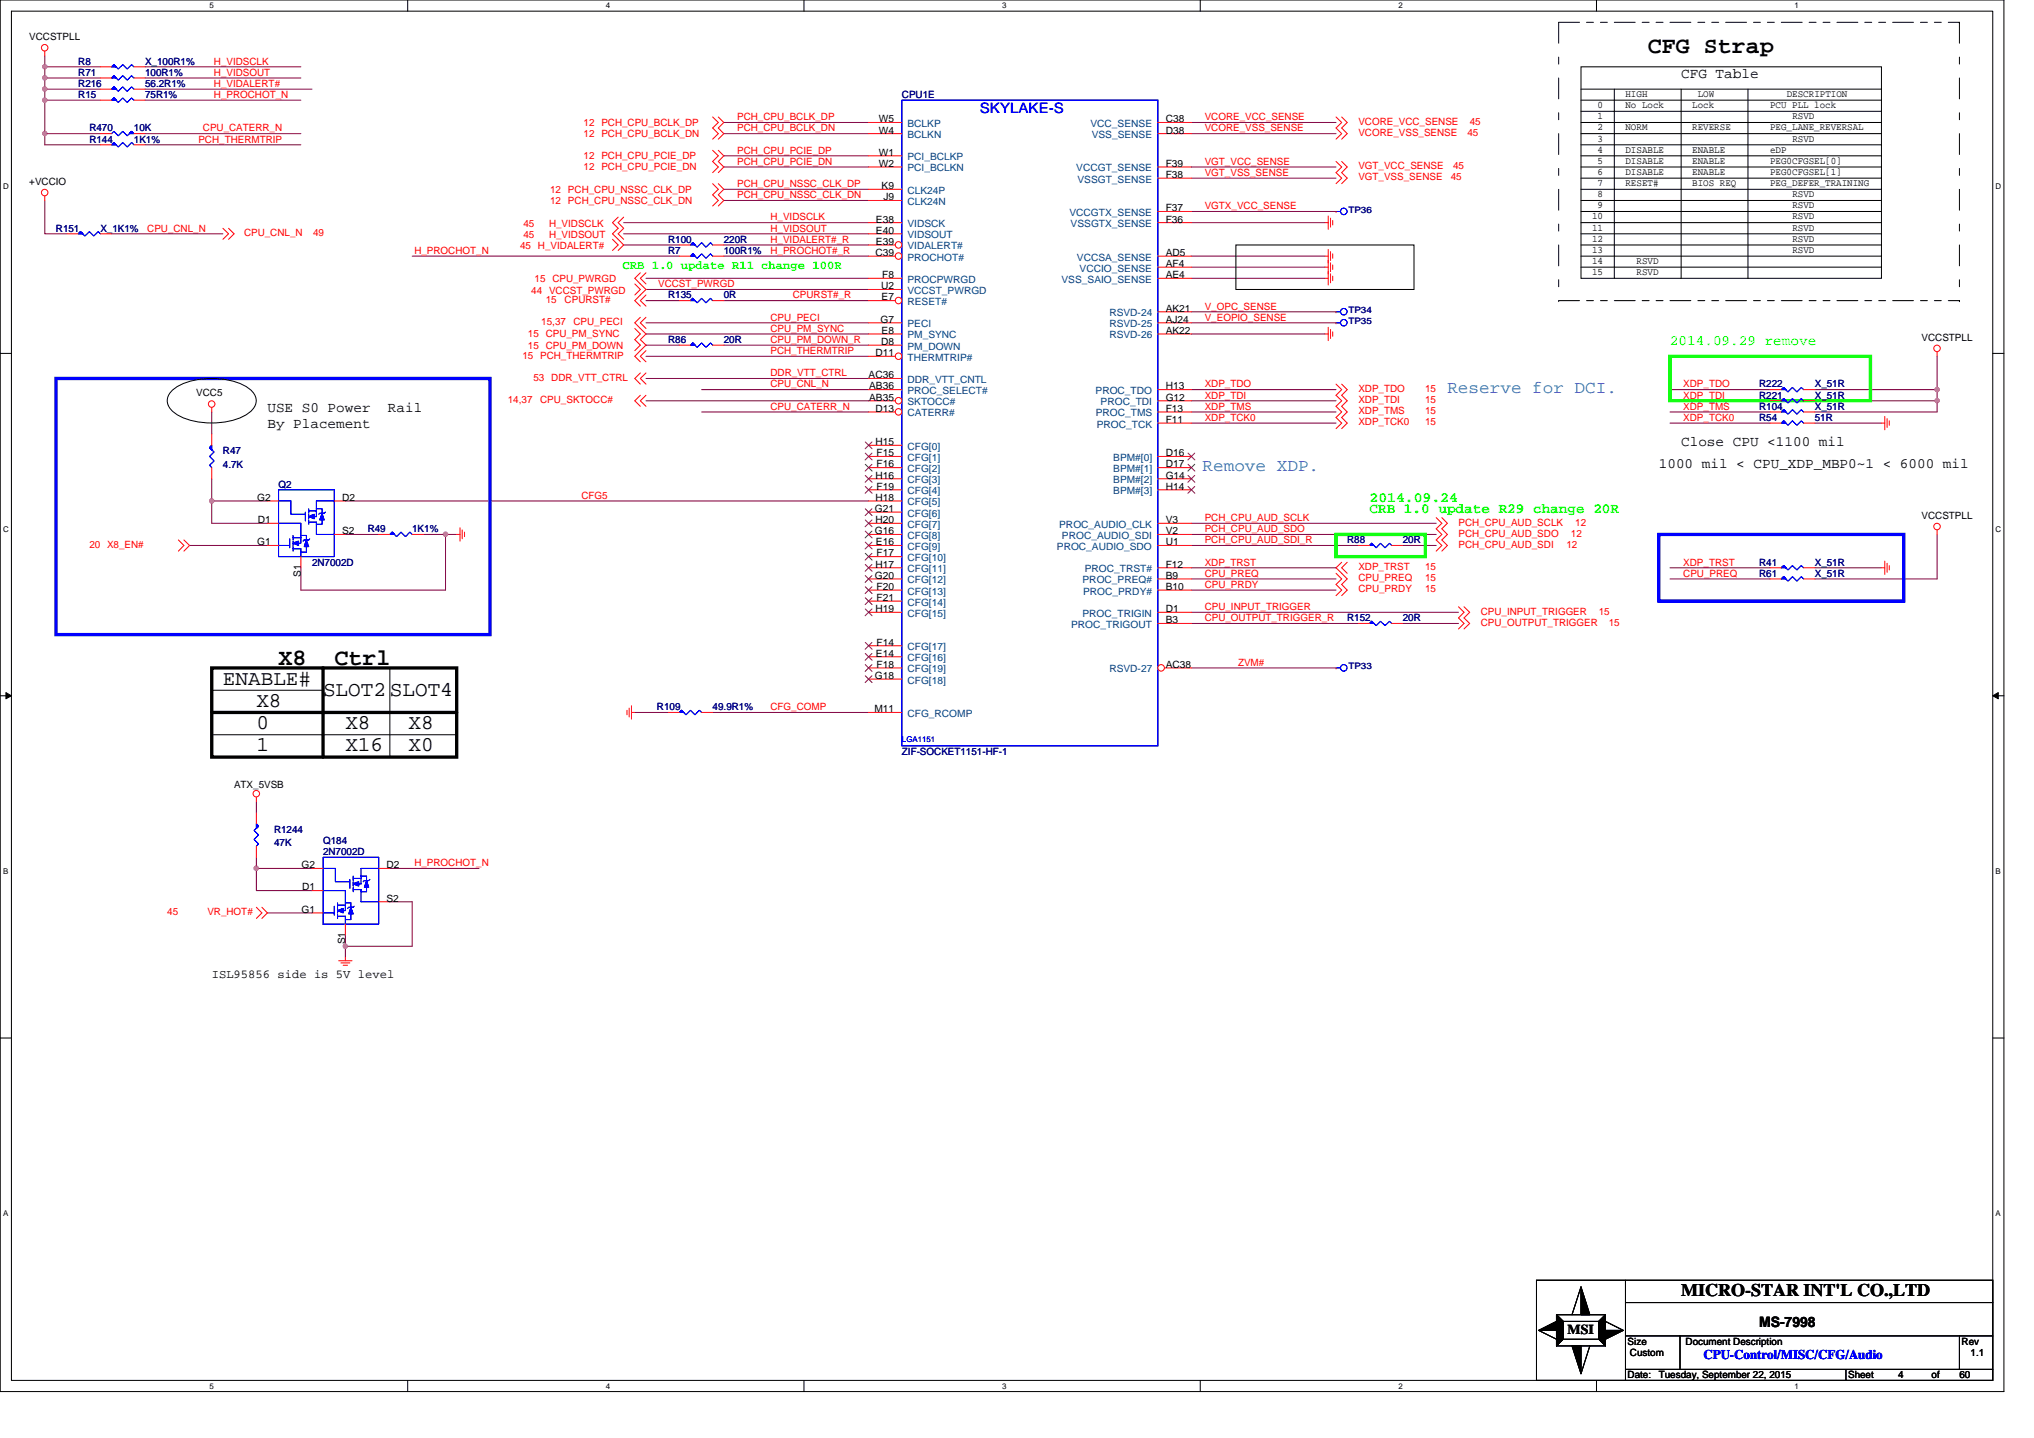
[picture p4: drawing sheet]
<svg xmlns="http://www.w3.org/2000/svg" width="297mm" height="210mm" viewBox="0 0 297 210" stroke-linecap="round" stroke-linejoin="round" font-family="sans-serif">
<path d="M0 0h292.6v203.2h-292.6zM1.7 1.6h289.3v200h-289.3z" fill="none" stroke="#000" stroke-width=".15"/>
<g fill="#fff">
<path d="M30.6 .2h.6v1.3h-.6z"/>
<path d="M30.6 201.8h.6v1.3h-.6z"/>
</g>
<path d="M59.5 0v1.6M59.5 201.6v1.6" fill="none" stroke="#000" stroke-width=".15"/>
<g fill="#fff">
<path d="M88.5 .2h.6v1.3h-.6z"/>
<path d="M88.5 201.8h.6v1.3h-.6z"/>
</g>
<path d="M117.4 0v1.6M117.4 201.6v1.6" fill="none" stroke="#000" stroke-width=".15"/>
<g fill="#fff">
<path d="M146.3 .2h.7v1.3h-.7z"/>
<path d="M146.3 201.8h.7v1.3h-.7z"/>
</g>
<path d="M175.3 0v1.6M175.3 201.6v1.6" fill="none" stroke="#000" stroke-width=".15"/>
<g fill="#fff">
<path d="M204.2 .2h.6v1.3h-.6z"/>
<path d="M204.2 201.8h.6v1.3h-.6z"/>
</g>
<path d="M233.1 0v1.6M233.1 201.6v1.6" fill="none" stroke="#000" stroke-width=".15"/>
<g fill="#fff">
<path d="M262.1 .2h.6v1.3h-.6z"/>
<path d="M262.1 201.8h.6v1.3h-.6z"/>
<path d="M.5 26.6h.8v1.3h-.8z"/>
<path d="M291.4 26.6h.9v1.3h-.9z"/>
<path d="M.5 76.6h.8v1.3h-.8z"/>
<path d="M291.4 76.6h.9v1.3h-.9z"/>
</g>
<path d="M0 51.6h1.7M291 51.6h1.6" fill="none" stroke="#000" stroke-width=".15"/>
<g fill="#fff">
<path d="M.5 126.6h.7v1.3h-.7z"/>
<path d="M291.4 126.6h.8v1.3h-.8z"/>
</g>
<path d="M0 101.6h1.7M291 101.6h1.6" fill="none" stroke="#000" stroke-width=".15"/>
<path d="M.9 101.1l.8 .5-.8 .4zM291 101.6l.8-.5v.9z" fill="#000" stroke="#000" stroke-width=".15"/>
<g fill="#fff">
<path d="M.5 176.6h.7v1.2h-.7z"/>
<path d="M291.4 176.6h.8v1.2h-.8z"/>
</g>
<g fill="none" stroke="#000" stroke-width=".15">
<path d="M230.9 9.8h43.9v30.8h-43.9zM230.9 13h43.9M230.9 14.6h43.9M230.9 16.3h43.9M230.9 17.9h43.9M230.9 19.5h43.9M235.8 13v27.6M245.5 13v27.6M255.3 13v27.6M180.5 35.8h26v6.5h-26zM230.9 27.6h43.9M230.9 21.1h43.9"/>
<path d="M230.9 22.8h43.9M230.9 24.4h43.9M230.9 26h43.9M230.9 29.3h43.9M230.9 30.9h43.9M230.9 32.5h43.9M230.9 34.1h43.9M230.9 35.8h43.9M230.9 37.4h43.9M230.9 39h43.9M25.3 56.9a10.5 10.5 0 0 1 8.9-1.2 4.7 4.7 0 0 1 3.1 2.2 1.99 1.99 0 0 1-.8 2.2 10.5 10.5 0 0 1-8.9 1.2 4.7 4.7 0 0 1-3.1-2.2 1.98 1.98 0 0 1 .8-2.2zM56.9 97.5v13.1"/>
<path d="M30.9 107.3h35.8M30.9 100.8h16.3M0 151.6h1.7M291 151.6h1.6M224.4 186.9h66.6v14.7h-66.6zM224.7 194.3l2.6 1.3M227.3 192h7.2v4.5h-7.2zM227.3 192l1 1M228.3 193h5.2v2.6h-5.2zM228.3 195.6l-1 .9M230.9 187.9l-1.3 4.1M232.2 196.5l-1.3 4.1"/>
<path d="M233.5 195.6l1 .9M234.5 193l2.6 1.3M234.5 192l-1 1M237.4 190.2h53.6M237.4 186.9v14.7M237.4 200h53.6M237.4 195.1h53.6M245.3 195.1v4.9M269.6 200v1.6M286.1 195.1v4.9"/>
</g>
<g fill="none" stroke="#800040" stroke-width=".15">
<path d="M6.5 13v1.6h8.2M6.5 13h8.2M6.5 9.8h8.2M6.5 9.8v1.6h8.2M6.5 19.5h8.2M6.5 8.1v1.7M6.5 19.5v1.6h8.2M6.5 11.4v1.6M6.5 14.6v4.9M21.2 14.6h22.7M21.2 9.8h22.7M21.2 11.4h22.7"/>
<path d="M21.2 19.5h22.7M21.2 13h24.4M105.7 17.9h21.1M105.7 19.5h21.1M174 17.9h21.1M174 19.5h21.1M6.5 29.3v4.8h3.3M16.3 34.1h16.3M21.2 21.1h22.7M60.2 37.4h39M91.1 34.1h35.7M91.1 32.5h35.7"/>
<path d="M91.1 35.8h8.1M105.7 37.4h21.1M105.7 35.8h21.1M105.7 22.8h21.1M105.7 24.4h21.1M105.7 27.6h21.1M105.7 29.3h21.1M174 24.4h21.1M174 26h21.1M174 30.9h21.1M174 32.5h19.5M174 37.4h19.5"/>
<path d="M174 39h19.5M94.3 48.8h32.5M94.3 42.3h32.5M94.3 40.6h32.5M94.3 47.1h32.5M94.3 52h32.5M94.3 58.5h32.5M94.3 55.3h32.5M94.3 50.4h4.9M94.3 43.9h4.9M102.5 56.9h24.3M105.7 43.9h21.1"/>
<path d="M105.7 50.4h21.1M174 56.9h21.1M174 45.5h21.1M174 58.5h21.1M174 47.1h21.1M174 48.8h19.5M174 40.6h19.5M243.9 58.5h14.6M243.9 56.9h14.6M265 58.5h17.9M265 56.9h17.9M282.9 56.9v1.6"/>
<path d="M282.9 58.5v1.7h-17.9M282.9 52v4.9M27.7 79.7h11.3M30.9 73.2h8.1M30.9 73.2v3.2h8.1M30.9 60.2v3.2M30.9 69.9v3.3M50.4 73.2h76.4M50.4 78h4.9M61.8 78h3.3M65.1 78h1.6M65.1 78v8.2h-21.2v-3.3"/>
<path d="M102.5 60.2h24.3M174 79.7h24.4M174 61.8h21.1M174 60.2h21.1M174 76.4h35.7M174 78h35.7M204.9 79.7h4.8M243.9 61.8h14.6M243.9 60.2h14.6M265 61.8h9.8M282.9 78v6.5h-17.9M174 91h24.4"/>
<path d="M174 84.5h21.1M174 86.2h21.1M174 97.5h21.1M174 82.9h21.1M174 89.4h39M204.9 91h8.1M243.9 82.9h14.6M243.9 84.5h14.6M265 82.9h9.8M37.4 117.1v1.6M92.7 104h4.9M104.1 104h22.7"/>
<path d="M37.4 126.8v3.2h8.2M37.4 125.2v1.6M37.4 126.8h8.2M39 133.3h6.6M50.4 136.5v1.7M50.4 138.2v1.6M56.9 131.7h3.3v6.5h-9.8M56.9 126.8h13.1"/>
</g>
<g fill="#f0f" stroke="#f0f" stroke-width=".15">
<circle cx="6.5" cy="13" r=".32"/>
<circle cx="6.5" cy="9.7" r=".31"/>
<circle cx="6.5" cy="19.5" r=".32"/>
<circle cx="6.5" cy="11.4" r=".32"/>
<circle cx="282.9" cy="58.5" r=".31"/>
<circle cx="282.9" cy="56.9" r=".32"/>
<circle cx="6.5" cy="14.6" r=".32"/>
<circle cx="30.9" cy="73.1" r=".32"/>
<circle cx="65.1" cy="78" r=".32"/>
<circle cx="37.4" cy="126.8" r=".32"/>
<circle cx="50.4" cy="138.2" r=".32"/>
</g>
<g fill="none" stroke="#f00" stroke-width=".15">
<path d="M6.5 7.5v.6M14.7 11.4h1.6M14.7 19.5h1.6M14.7 14.6h1.6M19.6 11.4h1.6M19.6 19.5h1.6M19.6 14.6h1.6M104.1 17.1l.8 .8-.8 .8 .8 .8-.8 .8M104.9 17.1l.8 .8-.8 .8 .8 .8-.8 .8M195.1 17.1l.8 .8-.8 .8 .8 .8-.8 .8M195.9 17.1l.8 .8-.8 .8 .8 .8-.8 .8M6.5 28.6v.7"/>
<path d="M9.8 34.1h1.6M14.7 34.1h1.6M32.6 33.3l.8 .8-.8 .8M33.4 33.3l.8 .8-.8 .8M89.4 34.9l.9 .9-.9 .8M90.3 31.7l-.9 .8 .9 .8-.9 .8 1.7 1.7-.8 .8M91.1 31.7l-.8 .8 .8 .8-.8 .8 .8 .8M93.5 39.8l-.8 .8 1.6 1.7-1.6 1.6 .8 .8M94.3 39.8l-.8 .8 .8 .9M104.1 21.9l.8 .9-.8 .8 .8 .8-.8 .8M104.1 26.8l.8 .8-.8 .8 .8 .9-.8 .8M104.9 21.9l.8 .9-.8 .8 .8 .8-.8 .8"/>
<path d="M104.9 26.8l.8 .8-.8 .8 .8 .9-.8 .8M193.5 32.5h.5M193.5 37.4h.5M193.5 39h.5M194 31.5v2M194 36.4v2M194 38v2M194 39.7v1.9M194.3 31.9v1.3M194.3 36.7v1.3M194.3 38.4v1.3M194.3 40v1.3"/>
<path d="M194.6 32.2v.7M194.6 37.1v.6M194.6 38.7v.6M195.1 30.9h.1M195.1 23.6l.8 .8-.8 .8 .8 .8-.8 .8M195.9 23.6l.8 .8-.8 .8 .8 .8-.8 .8M30.9 59.5v.7M92.7 48l.8 .8-.8 .8 .8 .8-.8 .8M92.7 41.5l.8 .8-.8 .8M93.5 46.3l-.8 .8 1.6 1.7-.8 .8 .8 .8-1.6 1.6 .8 .8M93.5 57.7l-.8 .8 .8 .8M93.5 54.5l-.8 .8 .8 .8"/>
<path d="M94.3 46.3l-.8 .8 .8 .9M94.3 51.2l-.8 .8 .8 .8M94.3 57.7l-.8 .8 .8 .8M94.3 43.1l-.8 .8 .8 .8M94.3 54.5l-.8 .8 .8 .8M126.8 42.3h4.9M193.5 48.8h.5M193.5 40.6h.5M194 47.8v1.9M194.3 48.1v1.3M194.6 48.5v.6M194.6 40.3v.7"/>
<path d="M195.1 45.5h.1M195.1 56.1l.8 .8-.8 .8 .8 .8-.8 .8 .8 .9-.8 .8 .8 .8-.8 .8M195.9 56.1l.8 .8-.8 .8 .8 .8-.8 .8 .8 .9-.8 .8 .8 .8-.8 .8M258.5 58.5h1.6M263.4 58.5h1.6M282.9 51.4v.6M26.1 78.8l.8 .9-.8 .8M26.9 78.8l.8 .9-.8 .8M30.9 63.4v1.6M30.9 68.3v1.6M39 73.2h1.7M39 76.4h1.7"/>
<path d="M39 79.7h1.7M48.8 73.2h1.6M48.8 78h1.6M55.3 78h1.6M60.2 78h1.6M66.7 78h.5M67.2 77.1v1.9M67.5 77.4v1.3M67.8 77.7v.7M198.4 79.7h1.6M203.2 79.7h1.7M209.7 75.6l.9 .8-.9 .8 .9 .8-.9 .8 .9 .9-.9 .8"/>
<path d="M210.6 75.6l.8 .8-.8 .8 .8 .8-.8 .8 .8 .9-.8 .8M258.5 60.2h1.6M258.5 61.8h1.6M263.4 60.2h1.6M263.4 61.8h1.6M274.8 61.8h.4M275.2 60.8v2M275.6 61.1v1.3M275.9 61.4v.7M282.9 77.4v.6M43.9 81.3v1.6M195.1 97.5h.1"/>
<path d="M195.1 83.7l.8 .8-.8 .8 .8 .9-.8 .8M195.9 82.1l-.8 .8 1.6 1.6-.8 .8 .8 .9-.8 .8M196.7 82.1l-.8 .8 .8 .8M198.4 91h1.6M203.2 91h1.7M213 88.6l.8 .8-.8 .8 .8 .8-.8 .8M213.8 88.6l.8 .8-.8 .8 .8 .8-.8 .8M258.5 84.5h1.6M263.4 84.5h1.6M274.8 82.9h.4M275.2 81.9v2M275.6 82.3v1.3"/>
<path d="M275.9 82.6v.6M37.4 116.4v.7M37.4 118.7v1.6M91.6 103.7v.7M91.9 103.4v1.3M92.2 103.1v1.9M92.2 104h.5M37.4 132.5l.8 .8-.8 .8M37.4 123.5v1.7M38.2 132.5l.8 .8-.8 .8M45.6 126.8h1.6M45.6 130h1.6"/>
<path d="M45.6 133.3h1.6M50.4 139.8v.5M50.4 134.9v1.6M55.3 126.8h1.6M55.3 131.7h1.6M49.5 140.3h1.9M49.8 140.6h1.3M50.1 140.9h.7"/>
<circle cx="6.5" cy="7" r=".48"/>
<circle cx="6.5" cy="28.1" r=".48"/>
<circle cx="30.9" cy="59" r=".48"/>
<circle cx="282.9" cy="50.9" r=".48"/>
<circle cx="282.9" cy="76.9" r=".48"/>
<circle cx="37.4" cy="115.9" r=".48"/>
</g>
<g fill="#000" stroke="#000" stroke-width=".15">
<path d="M224.7 194.3l2.6-1.3v1.3zM230.9 187.9l1.3 4.1h-1.3zM234.5 194.3h2.6l-2.6 1.3zM229.6 196.5h1.3v4.1z"/>
<path d="M227.3 192l1 1v2.6l-1 .9z" fill-rule="evenodd"/>
<path d="M227.3 192l1 1v2.6l-1 .9z" fill-rule="evenodd"/>
<path d="M227.3 192l1 1v2.6l-1 .9z" fill-rule="evenodd"/>
<path d="M234.5 192v4.5l-1-.9v-2.6z" fill-rule="evenodd"/>
<path d="M234.5 192v4.5l-1-.9v-2.6z" fill-rule="evenodd"/>
<path d="M234.5 192v4.5l-1-.9v-2.6z" fill-rule="evenodd"/>
</g>
<path d="M243.9 52h29.3v6.5h-29.3zM195.1 78h13v3.3h-13z" fill="none" stroke="#0f0" stroke-width=".49"/>
<path d="M227.6 3.3v40.6M286.1 3.3v40.6M227.6 43.9h.1M286.1 43.9h.1" fill="none" stroke="#000" stroke-width=".15" stroke-dasharray="3 2 1 2"/>
<path d="M227.6 3.3h58.5M286.1 3.3h.1M227.6 43.9h58.5M286.1 43.9h.1" fill="none" stroke="#000" stroke-width=".15" stroke-dasharray="3 1 1 1 1 1"/>
<path d="M8.2 55.3h63.4v37.4h-63.4zM242.2 78h35.8v9.8h-35.8z" fill="none" stroke="#00f" stroke-width=".49"/>
<path d="M30.9 97.5h35.8v13.1h-35.8zM47.2 97.5v13.1M30.9 104h35.8" fill="none" stroke="#000" stroke-width=".49"/>
<g fill="none" stroke="#00f" stroke-width=".15">
<path d="M16.3 11.4l.3-.4 .7 .7 .6-.7 .7 .7 .6-.7 .4 .4M16.3 14.6l.3-.3 .7 .7 .6-.7 .7 .7 .6-.7 .4 .3M16.3 19.5l.3-.3 .7 .6 .6-.6 .7 .6 .6-.6 .4 .3M131.7 14.6h37.4v94.3h-37.4zM11.4 34.1l.3-.3 .7 .7 .7-.7 .6 .7 .6-.7 .4 .3M195.1 30.9h.7M195.1 45.5h.7M260.1 58.5l.4-.3 .6 .6 .7-.6 .6 .6 .7-.6 .3 .3M30.9 65l-.3 .4 .7 .6-.7 .7 .7 .6-.7 .6 .3 .4M40.7 71.5h8.1v9.8h-8.1zM40.7 73.2h1.8v1.9h2.1M40.7 79.7h1.6"/>
<path d="M40.7 76.4h3.2v2.1M42.3 78.7v1.3M42.8 78.5h1.1M42.8 79v.7M42.8 79.8v.7M42.8 78.2v.6M43.9 78.2h.8v2.4h-.8M43.9 78.5v.8h-.3M44.6 74.8v1.3M45.1 76.2h1.1v1.8h2.6M45.1 75.1v.7M45.1 74.3v.7"/>
<path d="M45.1 75.9v.7M45.1 74.6h1.1M45.2 78.7l-.1 .1h-.7l-.1 .2M46.2 74.3h.8v2.3h-.8M46.2 74.6v.8h-.3M47.5 74.8l-.2 .2h-.6l-.2 .1M48.8 73.2h-2.6v1.4M56.9 78l.4-.3 .6 .7 .7-.7 .6 .7 .7-.7 .3 .3M200 79.7l.3-.4 .7 .7 .6-.7 .7 .7 .6-.7 .3 .4M260.1 60.2l.4-.4 .6 .7 .7-.7 .6 .7 .7-.7 .3 .4M260.1 61.8l.4-.4 .6 .7 .7-.7 .6 .7 .7-.7 .3 .4M42.8 80.1h1.1v.5"/>
<path d="M43.9 80.6v.7M195.1 97.5h.7M200 91l.3-.3 .7 .7 .6-.7 .7 .7 .6-.7 .3 .3M260.1 84.5l.4-.3 .6 .7 .7-.7 .6 .7 .7-.7 .3 .3M37.4 120.3l.4 .3-.7 .7 .7 .6-.7 .7 .7 .6-.4 .3M47.2 125.2h8.1v9.7h-8.1zM47.2 126.8h1.8v2h2.1M47.2 133.3h1.6M47.2 130h3.2v2.2M48.8 132.3v1.3M49.3 132.2h1.1M49.3 133.8h1.1v.5"/>
<path d="M49.3 132.7v.6M49.3 133.5v.6M49.3 131.8v.7M50.4 131.8h.8v2.5h-.8M50.4 134.3v.6M50.4 132.2v.8h-.3M51.1 128.4v1.3M51.6 129.9h1.1v1.8h2.6M51.6 128.8v.6M51.6 127.9v.7M51.6 129.6v.6M51.6 128.3h1.1"/>
<path d="M51.7 132.3l-.1 .2h-.7l-.1 .2M52.7 127.9h.8v2.3h-.8M52.7 128.3v.8h-.3M54 128.4l-.2 .2h-.6l-.2 .2M55.3 126.8h-2.6v1.5"/>
<circle cx="196.2" cy="30.9" r=".48"/>
<circle cx="196.2" cy="45.5" r=".48"/>
<circle cx="196.2" cy="97.5" r=".48"/>
</g>
<g fill="#00f" stroke="#00f" stroke-width=".15">
<path d="M260.1 60.2l.4-.4 .3 .4-.3-.4 .3 .4z" fill-rule="evenodd"/>
<path d="M260.1 60.2l.4-.4 .3 .4-.3-.4 .3 .4z" fill-rule="evenodd"/>
<path d="M11.4 34.1l.3-.3 .4 .3-.4-.3 .4 .3z" fill-rule="evenodd"/>
<path d="M11.4 34.1l.3-.3 .4 .3-.4-.3 .4 .3z" fill-rule="evenodd"/>
<path d="M42.8 79.3l.8-.3v.7z" fill-rule="evenodd"/>
<path d="M45.1 75.4l.8-.3v.7z" fill-rule="evenodd"/>
<path d="M47 75l.3 .9h-.6l.3-.9h.2z" fill-rule="evenodd"/>
<path d="M44.7 78.8l.4 1h-.7l.3-1h.2z" fill-rule="evenodd"/>
<path d="M42.8 79.3l.8-.3v.7z" fill-rule="evenodd"/>
<path d="M45.1 75.4l.8-.3v.7z" fill-rule="evenodd"/>
<path d="M47 75l.3 .9h-.6l.3-.9h.2z" fill-rule="evenodd"/>
<path d="M44.7 78.8l.4 1h-.7l.3-1h.2z" fill-rule="evenodd"/>
<path d="M260.1 61.8l.4-.4 .3 .4-.3-.4 .3 .4z" fill-rule="evenodd"/>
<path d="M260.1 61.8l.4-.4 .3 .4-.3-.4 .3 .4z" fill-rule="evenodd"/>
<path d="M200.3 79.3l.3 .4h-.6l.3-.4 .3 .4z" fill-rule="evenodd"/>
<path d="M200.3 79.3l.3 .4h-.6l.3-.4 .3 .4z" fill-rule="evenodd"/>
<path d="M260.1 84.5l.4-.3 .3 .3-.3-.3 .3 .3z" fill-rule="evenodd"/>
<path d="M260.1 84.5l.4-.3 .3 .3-.3-.3 .3 .3z" fill-rule="evenodd"/>
<path d="M37.4 120.3l.4 .3-.4 .3 .4-.3-.4 .3z" fill-rule="evenodd"/>
<path d="M37.4 120.3l.4 .3-.4 .3 .4-.3-.4 .3z" fill-rule="evenodd"/>
<path d="M56.9 78l.4-.3 .3 .3-.3-.3 .3 .3z" fill-rule="evenodd"/>
<path d="M56.9 78l.4-.3 .3 .3-.3-.3 .3 .3z" fill-rule="evenodd"/>
<path d="M16.3 11.4l.3-.4 .4 .4-.4-.4 .4 .4z" fill-rule="evenodd"/>
<path d="M16.3 11.4l.3-.4 .4 .4-.4-.4 .4 .4z" fill-rule="evenodd"/>
<path d="M30.9 65v.7l-.3-.3 .3 .3-.3-.3z" fill-rule="evenodd"/>
<path d="M30.9 65v.7l-.3-.3 .3 .3-.3-.3z" fill-rule="evenodd"/>
<path d="M19.2 19.2l.4 .3h-.7z" fill-rule="evenodd"/>
<path d="M19.2 19.2l.4 .3h-.7z" fill-rule="evenodd"/>
<path d="M16.3 14.6l.3-.3 .4 .3-.4-.3 .4 .3z" fill-rule="evenodd"/>
<path d="M16.3 14.6l.3-.3 .4 .3-.4-.3 .4 .3z" fill-rule="evenodd"/>
<path d="M260.1 58.5l.4-.3 .3 .3-.3-.3 .3 .3z" fill-rule="evenodd"/>
<path d="M260.1 58.5l.4-.3 .3 .3-.3-.3 .3 .3z" fill-rule="evenodd"/>
<path d="M200.3 90.7l.3 .3h-.6l.3-.3 .3 .3z" fill-rule="evenodd"/>
<path d="M200.3 90.7l.3 .3h-.6l.3-.3 .3 .3z" fill-rule="evenodd"/>
<path d="M49.3 133l.8-.3v.6z" fill-rule="evenodd"/>
<path d="M51.6 129.1l.8-.3v.6z" fill-rule="evenodd"/>
<path d="M53.5 128.6l.3 1h-.6l.3-1h.2z" fill-rule="evenodd"/>
<path d="M51.2 132.5l.4 1h-.7l.3-1h.2z" fill-rule="evenodd"/>
<path d="M49.3 133l.8-.3v.6z" fill-rule="evenodd"/>
<path d="M51.6 129.1l.8-.3v.6z" fill-rule="evenodd"/>
<path d="M53.5 128.6l.3 1h-.6l.3-1h.2z" fill-rule="evenodd"/>
<path d="M51.2 132.5l.4 1h-.7l.3-1h.2z" fill-rule="evenodd"/>
</g>
<circle cx="131.2" cy="37.4" r=".48" fill="#fff" stroke="#f00" stroke-width=".15"/>
<path d="M126.8 37.4h3.9M126.8 40.6h4.9" fill="none" stroke="#f00" stroke-width=".15"/>
<circle cx="131.2" cy="43.9" r=".48" fill="#fff" stroke="#f00" stroke-width=".15"/>
<path d="M126.8 43.9h3.9M126.8 48.8h4.9M126.8 50.4h4.9M126.8 47.1h4.9" fill="none" stroke="#f00" stroke-width=".15"/>
<circle cx="131.2" cy="52" r=".48" fill="#fff" stroke="#f00" stroke-width=".15"/>
<path d="M126.8 17.9h4.9M126.8 19.5h4.9M126.8 24.4h4.9M126.8 29.3h4.9M126.8 27.6h4.9M126.8 52h3.9M126.8 55.3h4.9M169.1 66.7h4.9M169.1 68.3h4.9M169.1 69.9h4.9M169.1 71.5h4.9M126.8 104h4.9" fill="none" stroke="#f00" stroke-width=".15"/>
<path d="M173.5 66.2l1 1M173.5 67.8l1 1M173.5 69.4l1 1M173.5 71l1 1M174.5 66.2l-1 1M174.5 67.8l-1 1M174.5 69.4l-1 1M174.5 71l-1 1" fill="none" stroke="#804000" stroke-width=".15"/>
<circle cx="169.6" cy="97.5" r=".48" fill="#fff" stroke="#f00" stroke-width=".15"/>
<path d="M170.1 97.5h3.9" fill="none" stroke="#f00" stroke-width=".15"/>
<circle cx="131.2" cy="58.5" r=".48" fill="#fff" stroke="#f00" stroke-width=".15"/>
<path d="M126.8 58.5h3.9M126.8 56.9h4.9" fill="none" stroke="#f00" stroke-width=".15"/>
<circle cx="131.2" cy="60.1" r=".48" fill="#fff" stroke="#f00" stroke-width=".15"/>
<g fill="none" stroke="#f00" stroke-width=".15">
<path d="M169.1 17.9h4.9M169.1 19.5h4.9M126.8 22.8h4.9M169.1 24.4h4.9M169.1 26h4.9M169.1 30.9h4.9M169.1 32.5h4.9M169.1 37.4h4.9M169.1 39h4.9M169.1 40.6h4.9M169.1 45.5h4.9M169.1 47.1h4.9"/>
<path d="M169.1 48.8h4.9M169.1 56.9h4.9M169.1 58.5h4.9M126.8 60.2h3.9M126.8 65h4.9M126.8 66.7h4.9M126.8 68.3h4.9M126.8 69.9h4.9M126.8 71.5h4.9M126.8 73.2h4.9M126.8 74.8h4.9M126.8 76.4h4.9"/>
<path d="M126.8 78h4.9M126.8 79.7h4.9M169.1 60.2h4.9M169.1 61.8h4.9M126.8 81.3h4.9M126.8 82.9h4.9M126.8 84.5h4.9M126.8 86.2h4.9M126.8 87.8h4.9M126.8 89.4h4.9M126.8 94.3h4.9M126.8 95.9h4.9"/>
<path d="M126.8 97.5h4.9M126.8 99.2h4.9"/>
</g>
<g fill="none" stroke="#804000" stroke-width=".15">
<path d="M126.4 64.5l1 1M126.4 66.2l1 1M126.4 67.8l1 1M126.4 69.4l1 1M126.4 71l1 1M126.4 74.3l1 1M126.4 75.9l1 1M126.4 77.6l1 .9M126.4 79.2l1 1M127.3 64.5l-1 1M127.3 66.2l-1 1M127.3 67.8l-1 1"/>
<path d="M127.3 69.4l-1 1M127.3 71l-1 1M127.3 74.3l-1 1M127.3 75.9l-1 1M127.3 77.6l-1 .9M127.3 79.2l-1 1M126.4 80.8l1 1M126.4 82.4l1 1M126.4 84.1l1 .9M126.4 85.7l1 1M126.4 87.3l1 1M126.4 88.9l1 1"/>
<path d="M126.4 93.8l1 1M126.4 95.4l1 1M126.4 97l1 1M126.4 98.7l1 1M127.3 80.8l-1 1M127.3 82.4l-1 1M127.3 84.1l-1 .9M127.3 85.7l-1 1M127.3 87.3l-1 1M127.3 88.9l-1 1M127.3 93.8l-1 1M127.3 95.4l-1 1"/>
<path d="M127.3 97l-1 1M127.3 98.7l-1 1"/>
</g>
<circle cx="131.2" cy="35.8" r=".48" fill="#fff" stroke="#f00" stroke-width=".15"/>
<g fill="none" stroke="#f00" stroke-width=".15">
<path d="M14.7 13h1.6M14.7 9.8h1.6M19.6 13h1.6M19.6 9.8h1.6M14.7 21.1h1.6M19.6 21.1h1.6M99.2 35.8h1.6M99.2 37.4h1.6M104.1 35.8h1.6M104.1 37.4h1.6M126.8 35.8h3.9M126.8 32.5h4.9"/>
<path d="M126.8 34.1h4.9M99.2 50.4h1.6M99.2 43.9h1.6M104.1 50.4h1.6M104.1 43.9h1.6M195.1 47.1h.1M258.5 56.9h1.6M263.4 56.9h1.6M169.1 76.4h4.9M169.1 78h4.9M169.1 79.7h4.9M169.1 89.4h4.9"/>
<path d="M169.1 91h4.9M169.1 82.9h4.9M169.1 84.5h4.9M169.1 86.2h4.9M258.5 82.9h1.6M263.4 82.9h1.6M97.6 104h1.6M102.5 104h1.6"/>
</g>
<g fill="none" stroke="#00f" stroke-width=".15">
<path d="M16.3 13l.3-.3 .7 .6 .6-.6 .7 .6 .6-.6 .4 .3M16.3 9.8l.3-.4 .7 .7 .6-.7 .7 .7 .6-.7 .4 .4M16.3 21.1l.3-.3 .7 .7 .6-.7 .7 .7 .6-.7 .4 .3M100.8 35.8l.4-.4 .6 .7 .7-.7 .6 .7 .7-.7 .3 .4M100.8 37.4l.4-.3 .6 .6 .7-.6 .6 .6 .7-.6 .3 .3M100.8 50.4l.4-.3 .6 .6 .7-.6 .6 .6 .7-.6 .3 .3M100.8 43.9l.4-.3 .6 .6 .7-.6 .6 .6 .7-.6 .3 .3M195.1 47.1h.7M260.1 56.9l.4-.3 .6 .6 .7-.6 .6 .6 .7-.6 .3 .3M260.1 82.9l.4-.3 .6 .6 .7-.6 .6 .6 .7-.6 .3 .3M99.2 104l.3-.3 .7 .7 .6-.7 .7 .7 .6-.7 .4 .3"/>
<circle cx="196.2" cy="47.1" r=".48"/>
</g>
<g fill="#00f" stroke="#00f" stroke-width=".15">
<path d="M260.1 56.9l.4-.3 .3 .3-.3-.3 .3 .3z" fill-rule="evenodd"/>
<path d="M260.1 56.9l.4-.3 .3 .3-.3-.3 .3 .3z" fill-rule="evenodd"/>
<path d="M16.3 21.1l.3-.3 .4 .3-.4-.3 .4 .3z" fill-rule="evenodd"/>
<path d="M16.3 21.1l.3-.3 .4 .3-.4-.3 .4 .3z" fill-rule="evenodd"/>
<path d="M100.8 50.4l.4-.3 .3 .3-.3-.3 .3 .3z" fill-rule="evenodd"/>
<path d="M100.8 50.4l.4-.3 .3 .3-.3-.3 .3 .3z" fill-rule="evenodd"/>
<path d="M101.2 35.4l.3 .4h-.7l.4-.4 .3 .4z" fill-rule="evenodd"/>
<path d="M101.2 35.4l.3 .4h-.7l.4-.4 .3 .4z" fill-rule="evenodd"/>
<path d="M99.2 104l.3-.3 .4 .3-.4-.3 .4 .3z" fill-rule="evenodd"/>
<path d="M99.2 104l.3-.3 .4 .3-.4-.3 .4 .3z" fill-rule="evenodd"/>
<path d="M101.2 37.1l.3 .3h-.7l.4-.3 .3 .3z" fill-rule="evenodd"/>
<path d="M101.2 37.1l.3 .3h-.7l.4-.3 .3 .3z" fill-rule="evenodd"/>
<path d="M260.1 82.9l.4-.3 .3 .3-.3-.3 .3 .3z" fill-rule="evenodd"/>
<path d="M260.1 82.9l.4-.3 .3 .3-.3-.3 .3 .3z" fill-rule="evenodd"/>
<path d="M101.2 43.6l.3 .3h-.7l.4-.3 .3 .3z" fill-rule="evenodd"/>
<path d="M101.2 43.6l.3 .3h-.7l.4-.3 .3 .3z" fill-rule="evenodd"/>
<path d="M16.3 13l.3-.3 .4 .3-.4-.3 .4 .3z" fill-rule="evenodd"/>
<path d="M16.3 13l.3-.3 .4 .3-.4-.3 .4 .3z" fill-rule="evenodd"/>
<path d="M16.3 9.8l.3-.4 .4 .4-.4-.4 .4 .4z" fill-rule="evenodd"/>
<path d="M16.3 9.8l.3-.4 .4 .4-.4-.4 .4 .4z" fill-rule="evenodd"/>
</g>
<g fill="#f0f" stroke="#f0f" stroke-width=".15">
<circle cx="6.5" cy="13" r=".32"/>
<circle cx="6.5" cy="9.7" r=".31"/>
<circle cx="6.5" cy="19.5" r=".32"/>
<circle cx="6.5" cy="11.4" r=".32"/>
<circle cx="282.9" cy="58.5" r=".31"/>
<circle cx="282.9" cy="56.9" r=".32"/>
<circle cx="6.5" cy="14.6" r=".32"/>
<circle cx="30.9" cy="73.1" r=".32"/>
<circle cx="65.1" cy="78" r=".32"/>
<circle cx="37.4" cy="126.8" r=".32"/>
<circle cx="50.4" cy="138.2" r=".32"/>
</g>
<g font-size="3.4">
<text x="240.6" y="7.7">CFG Strap</text>
<text x="40.7" y="97.1">X8</text>
<text x="48.9" y="97.1">Ctrl</text>
</g>
<g font-size="3.1">
<text x="32.6" y="100">ENABLE#</text>
<text x="47.2" y="101.6">SLOT2 SLOT4</text>
<text x="37.4" y="103.2">X8</text>
<text x="37.4" y="106.5">0</text>
<text x="50.4" y="106.5">X8</text>
<text x="59.6" y="106.5">X8</text>
<text x="37.4" y="109.7">1</text>
<text x="50.4" y="109.7">X16</text>
<text x="59.6" y="109.7">X0</text>
</g>
<g font-size="2.6" fill="#0080ff">
<text x="211.4" y="57.3">Reserve for DCI.</text>
<text x="175.6" y="68.7">Remove XDP.</text>
</g>
<text font-size="2.6" x="245.5" y="189.3">MICRO-STAR INT'L CO.,LTD</text>
<g font-size="2.1">
<text x="245.5" y="11.4">CFG Table</text>
<text x="39" y="60.2">USE S0 Power</text>
<text x="39" y="62.4">By Placement</text>
<text x="56.7" y="60.2">Rail</text>
<text x="245.5" y="65.1">Close CPU &lt;1100 mil</text>
<text x="242.2" y="68.3">1000 mil &lt; CPU_XDP_MBP0~1 &lt; 6000 mil</text>
<text x="256.9" y="193.8">MS-7998</text>
</g>
<text font-size="2.1" fill="#00f" x="143.1" y="16.5">SKYLAKE-S</text>
<g font-size="2.1" fill="#0f0">
<text x="243.9" y="50.4">2014.09.29 remove</text>
<text x="200" y="73.3">2014.09.24</text>
<text x="200" y="74.9">CRB 1.0 update R29 change 20R</text>
</g>
<text font-size="2" x="228.9" y="194.8">MSI</text>
<text font-size="1.9" fill="#00f" x="248.8" y="198.5">CPU-Control/MISC/CFG/Audio</text>
<text font-size="1.8" fill="#0f0" x="90.9" y="39.3">CRB 1.0 update R11 change 100R</text>
<text font-size="1.8" x="30.9" y="142.8">ISL95856 side is 5V level</text>
<g font-size="1.5">
<text x="4.3" y="5.9">VCCSTPLL</text>
<text x="128.4" y="17.9">W5</text>
<text x="170.2" y="17.9">C38</text>
<text x="233.3" y="15.8">0</text>
<text x="233.3" y="17.4">1</text>
<text x="237.4" y="14.2">HIGH</text>
<text x="237.4" y="15.8">No Lock</text>
<text x="247.1" y="15.8">Lock</text>
<text x="247.9" y="14.2">LOW</text>
<text x="258.5" y="15.8">PCU PLL lock</text>
<text x="260.9" y="14.2">DESCRIPTION</text>
<text x="261.8" y="17.4">RSVD</text>
<text x="128.4" y="19.5">W4</text>
<text x="128.4" y="22.7">W1</text>
<text x="170.2" y="19.5">D38</text>
<text x="233.3" y="19.1">2</text>
<text x="233.3" y="20.7">3</text>
<text x="233.3" y="22.3">4</text>
<text x="233.3" y="23.9">5</text>
<text x="237.4" y="22.3">DISABLE</text>
<text x="237.4" y="23.9">DISABLE</text>
<text x="237.4" y="19.1">NORM</text>
<text x="247.1" y="22.3">ENABLE</text>
<text x="247.1" y="19">REVERSE</text>
<text x="247.1" y="23.9">ENABLE</text>
<text x="258.5" y="19">PEG_LANE_REVERSAL</text>
<text x="258.5" y="22.3">eDP</text>
<text x="258.5" y="23.9">PEG0CFGSEL[0]</text>
<text x="261.8" y="20.7">RSVD</text>
<text x="4.3" y="27">+VCCIO</text>
<text x="128.4" y="24.4">W2</text>
<text x="128.8" y="27.6">K9</text>
<text x="129" y="29.3">J9</text>
<text x="170.2" y="26">F38</text>
<text x="170.2" y="24.4">F39</text>
<text x="233.3" y="25.5">6</text>
<text x="233.3" y="27.2">7</text>
<text x="233.3" y="28.8">8</text>
<text x="237.4" y="27.2">RESET#</text>
<text x="237.4" y="25.5">DISABLE</text>
<text x="247.1" y="27.2">BIOS REQ</text>
<text x="247.1" y="25.5">ENABLE</text>
<text x="258.5" y="25.5">PEG0CFGSEL[1]</text>
<text x="258.5" y="27.2">PEG_DEFER_TRAINING</text>
<text x="261.8" y="28.8">RSVD</text>
<text x="127.9" y="35.8">E39</text>
<text x="127.9" y="32.5">E38</text>
<text x="127.9" y="34.1">E40</text>
<text x="170.2" y="32.5">F36</text>
<text x="170.2" y="30.9">F37</text>
<text x="232.5" y="32">10</text>
<text x="232.5" y="33.7">11</text>
<text x="232.5" y="35.3">12</text>
<text x="233.3" y="30.4">9</text>
<text x="261.8" y="35.3">RSVD</text>
<text x="261.8" y="33.7">RSVD</text>
<text x="261.8" y="32">RSVD</text>
<text x="261.8" y="30.4">RSVD</text>
<text x="127.8" y="37.4">C39</text>
<text x="128.8" y="40.6">F8</text>
<text x="170.2" y="39">AF4</text>
<text x="170.2" y="40.6">AE4</text>
<text x="170.2" y="37.4">AD5</text>
<text x="232.5" y="36.9">13</text>
<text x="232.5" y="38.6">14</text>
<text x="232.5" y="40.2">15</text>
<text x="239" y="38.6">RSVD</text>
<text x="239" y="40.2">RSVD</text>
<text x="261.8" y="36.9">RSVD</text>
<text x="128.6" y="47.1">G7</text>
<text x="128.7" y="42.2">U2</text>
<text x="128.8" y="43.9">E7</text>
<text x="170.2" y="45.5">AK21</text>
<text x="170.2" y="47.1">AJ24</text>
<text x="127.8" y="52">D11</text>
<text x="128.7" y="50.4">D8</text>
<text x="128.8" y="48.7">E8</text>
<text x="170.2" y="48.7">AK22</text>
<text x="280.6" y="49.8">VCCSTPLL</text>
<text x="28.7" y="57.9">VCC5</text>
<text x="126.8" y="55.2">AC36</text>
<text x="126.9" y="58.5">AB35</text>
<text x="126.9" y="56.9">AB36</text>
<text x="170.2" y="56.9">H13</text>
<text x="170.2" y="58.5">G12</text>
<text x="127.8" y="60.1">D13</text>
<text x="127.8" y="65">H15</text>
<text x="170.2" y="61.8">F11</text>
<text x="170.2" y="60.1">F13</text>
<text x="127.8" y="69.9">H16</text>
<text x="128" y="66.6">F15</text>
<text x="128" y="68.3">F16</text>
<text x="128" y="71.5">F19</text>
<text x="170.2" y="66.6">D16</text>
<text x="170.2" y="68.3">D17</text>
<text x="170.2" y="69.9">G14</text>
<text x="170.2" y="71.5">H14</text>
<text x="37.5" y="73.1">G2</text>
<text x="37.6" y="76.4">D1</text>
<text x="49.9" y="73.1">D2</text>
<text x="127.8" y="74.8">G21</text>
<text x="127.8" y="73.1">H18</text>
<text x="127.8" y="76.4">H20</text>
<text x="170.2" y="76.4">V3</text>
<text x="280.6" y="75.8">VCCSTPLL</text>
<text x="37.5" y="79.6">G1</text>
<text x="49.9" y="78">S2</text>
<text x="127.8" y="78">G16</text>
<text x="127.8" y="82.9">H17</text>
<text x="127.9" y="79.6">E16</text>
<text x="128" y="81.3">F17</text>
<text x="170.2" y="78">V2</text>
<text x="170.2" y="79.6">U1</text>
<text x="170.2" y="82.9">F12</text>
<text x="43.9" y="84.2" transform="rotate(-90 43.9 84.2)">S1</text>
<text x="127.8" y="84.5">G20</text>
<text x="127.8" y="89.4">H19</text>
<text x="128" y="86.1">F20</text>
<text x="128" y="87.8">F21</text>
<text x="170.2" y="89.4">D1</text>
<text x="170.2" y="86.1">B10</text>
<text x="170.2" y="84.5">B9</text>
<text x="127.9" y="95.9">E14</text>
<text x="128" y="94.3">F14</text>
<text x="170.2" y="91">B3</text>
<text x="127.8" y="99.1">G18</text>
<text x="128" y="97.5">F18</text>
<text x="170.2" y="97.5">AC38</text>
<text x="127.7" y="104">M11</text>
<text x="34.2" y="115.1">ATX_5VSB</text>
<text x="44" y="126.8">G2</text>
<text x="44.1" y="130">D1</text>
<text x="56.4" y="131.7">S2</text>
<text x="56.4" y="126.8">D2</text>
<text x="44" y="133.3">G1</text>
<text x="50.4" y="137.9" transform="rotate(-90 50.4 137.9)">S1</text>
<text x="237.7" y="196.4">Size</text>
<text x="246.2" y="196.4">Document Description</text>
<text x="286.5" y="196.4">Rev</text>
<text x="237.7" y="201.3">Date:</text>
<text x="238" y="198">Custom</text>
<text x="242.2" y="201.3">Tuesday, September 22, 2015</text>
<text x="269.9" y="201.3">Sheet</text>
<text x="277.2" y="201.3">4</text>
<text x="282.1" y="201.3">of</text>
<text x="286.1" y="201.3">60</text>
<text x="287.8" y="198">1.1</text>
</g>
<g font-size="1.5" fill="#000080">
<text x="11.4" y="11.1">R71</text>
<text x="11.4" y="9.4">R8</text>
<text x="21.2" y="11.1">100R1%</text>
<text x="21.2" y="9.4">X_100R1%</text>
<text x="11.4" y="14.3">R15</text>
<text x="11.4" y="12.7">R216</text>
<text x="21.2" y="14.3">75R1%</text>
<text x="21.2" y="12.7">56.2R1%</text>
<text x="131.7" y="14.3">CPU1E</text>
<text x="13.1" y="19.2">R470</text>
<text x="13.1" y="20.8">R144</text>
<text x="19.6" y="19.2">10K</text>
<text x="19.6" y="20.8">1K1%</text>
<text x="8.2" y="33.8">R151</text>
<text x="14.7" y="33.8">X_1K1%</text>
<text x="97.6" y="35.5">R100</text>
<text x="105.7" y="35.5">220R</text>
<text x="97.6" y="37.1">R7</text>
<text x="105.7" y="37.1">100R1%</text>
<text x="97.6" y="43.6">R135</text>
<text x="105.7" y="43.6">0R</text>
<text x="97.6" y="50.1">R86</text>
<text x="105.7" y="50.1">20R</text>
<text x="256.9" y="59.8">R104</text>
<text x="256.9" y="58.2">R221</text>
<text x="256.9" y="56.6">R222</text>
<text x="265" y="59.8">X_51R</text>
<text x="265" y="58.2">X_51R</text>
<text x="265" y="56.6">X_51R</text>
<text x="256.9" y="61.5">R54</text>
<text x="265" y="61.5">51R</text>
<text x="32.6" y="66.3">R47</text>
<text x="32.6" y="68.3">4.7K</text>
<text x="40.7" y="71.2">Q2</text>
<text x="53.7" y="77.7">R49</text>
<text x="60.2" y="77.7">1K1%</text>
<text x="45.6" y="82.6">2N7002D</text>
<text x="196.7" y="79.4">R88</text>
<text x="204.9" y="79.4">20R</text>
<text x="256.9" y="82.6">R41</text>
<text x="265" y="82.6">X_51R</text>
<text x="256.9" y="84.2">R61</text>
<text x="265" y="84.2">X_51R</text>
<text x="196.7" y="90.7">R152</text>
<text x="204.9" y="90.7">20R</text>
<text x="95.9" y="103.7">R109</text>
<text x="104.1" y="103.7">49.9R1%</text>
<text x="131.7" y="110.2">ZIF-SOCKET1151-HF-1</text>
<text x="40" y="121.6">R1244</text>
<text x="40" y="123.6">47K</text>
<text x="47.2" y="123.2">Q184</text>
<text x="47.2" y="124.9">2N7002D</text>
</g>
<g font-size="1.5" fill="#f00">
<text x="31.2" y="9.4">H_VIDSCLK</text>
<text x="31.2" y="11.1">H_VIDSOUT</text>
<text x="31.2" y="14.3">H_PROCHOT_N</text>
<text x="31.2" y="12.7">H_VIDALERT#</text>
<text x="107.7" y="17.6">PCH_CPU_BCLK_DP</text>
<text x="175.9" y="17.6">VCORE_VCC_SENSE</text>
<text x="29" y="20.8">PCH_THERMTRIP</text>
<text x="29.6" y="19.2">CPU_CATERR_N</text>
<text x="85.2" y="18.4">12 PCH_CPU_BCLK_DP</text>
<text x="85.2" y="20">12 PCH_CPU_BCLK_DN</text>
<text x="85.2" y="23.3">12 PCH_CPU_PCIE_DP</text>
<text x="107.7" y="19.2">PCH_CPU_BCLK_DN</text>
<text x="107.7" y="22.4">PCH_CPU_PCIE_DP</text>
<text x="175.9" y="19.2">VCORE_VSS_SENSE</text>
<text x="198.4" y="19.9">VCORE_VSS_SENSE</text>
<text x="198.4" y="18.2">VCORE_VCC_SENSE</text>
<text x="214.3" y="19.9">45</text>
<text x="214.6" y="18.2">45</text>
<text x="80.3" y="28.1">12 PCH_CPU_NSSC_CLK_DP</text>
<text x="80.3" y="29.8">12 PCH_CPU_NSSC_CLK_DN</text>
<text x="85.2" y="24.9">12 PCH_CPU_PCIE_DN</text>
<text x="107.7" y="24.1">PCH_CPU_PCIE_DN</text>
<text x="107.7" y="27.3">PCH_CPU_NSSC_CLK_DP</text>
<text x="107.7" y="29">PCH_CPU_NSSC_CLK_DN</text>
<text x="175.9" y="24.1">VGT_VCC_SENSE</text>
<text x="175.9" y="25.7">VGT_VSS_SENSE</text>
<text x="198.4" y="26.4">VGT_VSS_SENSE</text>
<text x="198.4" y="24.7">VGT_VCC_SENSE</text>
<text x="211.9" y="26.4">45</text>
<text x="212.2" y="24.7">45</text>
<text x="21.5" y="33.8">CPU_CNL_N</text>
<text x="35.6" y="34.5">CPU_CNL_N</text>
<text x="45.7" y="34.5">49</text>
<text x="76.5" y="34.8">45</text>
<text x="76.5" y="33.2">45</text>
<text x="80.2" y="34.8">H_VIDSOUT</text>
<text x="80.2" y="33.2">H_VIDSCLK</text>
<text x="112.5" y="35.5">H_VIDALERT#_R</text>
<text x="112.5" y="33.8">H_VIDSOUT</text>
<text x="112.5" y="32.2">H_VIDSCLK</text>
<text x="175.9" y="30.6">VGTX_VCC_SENSE</text>
<text x="60.5" y="37.1">H_PROCHOT_N</text>
<text x="76" y="36.4">45 H_VIDALERT#</text>
<text x="78.1" y="41.1">15 CPU_PWRGD</text>
<text x="96.1" y="42">VCCST_PWRGD</text>
<text x="112.5" y="37.1">H_PROCHOT#_R</text>
<text x="77.6" y="42.9">44 VCCST_PWRGD</text>
<text x="79.1" y="47.5">15,37</text>
<text x="79.7" y="44.2">15</text>
<text x="82.5" y="44.2">CPURST#</text>
<text x="83.8" y="47.5">CPU_PECI</text>
<text x="112.5" y="46.8">CPU_PECI</text>
<text x="115.8" y="43.6">CPURST#_R</text>
<text x="175.9" y="46.8">V_EOPIO_SENSE</text>
<text x="175.9" y="45.2">V_OPC_SENSE</text>
<text x="76.3" y="52.4">15 PCH_THERMTRIP</text>
<text x="77.1" y="49.3">15 CPU_PM_SYNC</text>
<text x="77.1" y="50.9">15 CPU_PM_DOWN</text>
<text x="112.5" y="48.5">CPU_PM_SYNC</text>
<text x="112.5" y="51.7">PCH_THERMTRIP</text>
<text x="112.5" y="50.1">CPU_PM_DOWN_R</text>
<text x="74.2" y="58.9">14,37</text>
<text x="77.9" y="55.6">53 DDR_VTT_CTRL</text>
<text x="78.9" y="58.9">CPU_SKTOCC#</text>
<text x="112.5" y="59.8">CPU_CATERR_N</text>
<text x="112.5" y="54.9">DDR_VTT_CTRL</text>
<text x="112.5" y="56.6">CPU_CNL_N</text>
<text x="175.9" y="56.6">XDP_TDO</text>
<text x="175.9" y="58.2">XDP_TDI</text>
<text x="175.9" y="59.8">XDP_TMS</text>
<text x="198.4" y="57.2">XDP_TDO</text>
<text x="198.4" y="58.9">XDP_TDI</text>
<text x="208.1" y="57.2">15</text>
<text x="208.1" y="58.9">15</text>
<text x="245.8" y="59.8">XDP_TMS</text>
<text x="245.8" y="58.2">XDP_TDI</text>
<text x="245.8" y="56.6">XDP_TDO</text>
<text x="175.9" y="61.5">XDP_TCK0</text>
<text x="198.4" y="60.5">XDP_TMS</text>
<text x="198.4" y="62.1">XDP_TCK0</text>
<text x="208.1" y="60.5">15</text>
<text x="208.1" y="62.1">15</text>
<text x="245.8" y="61.5">XDP_TCK0</text>
<text x="84.9" y="72.8">CFG5</text>
<text x="175.9" y="76.1">PCH_CPU_AUD_SCLK</text>
<text x="175.9" y="77.7">PCH_CPU_AUD_SDO</text>
<text x="213" y="76.8">PCH_CPU_AUD_SCLK</text>
<text x="230.1" y="76.8">12</text>
<text x="13.1" y="80">20 X8_EN#</text>
<text x="175.9" y="79.3">PCH_CPU_AUD_SDI_R</text>
<text x="175.9" y="82.6">XDP_TRST</text>
<text x="198.4" y="83.2">XDP_TRST</text>
<text x="208.1" y="83.2">15</text>
<text x="213" y="80">PCH_CPU_AUD_SDI</text>
<text x="213" y="78.4">PCH_CPU_AUD_SDO</text>
<text x="228.8" y="80">12</text>
<text x="229.4" y="78.4">12</text>
<text x="245.8" y="82.6">XDP_TRST</text>
<text x="175.9" y="84.2">CPU_PREQ</text>
<text x="175.9" y="85.9">CPU_PRDY</text>
<text x="175.9" y="89.1">CPU_INPUT_TRIGGER</text>
<text x="198.4" y="84.9">CPU_PREQ</text>
<text x="198.4" y="86.5">CPU_PRDY</text>
<text x="208.1" y="86.5">15</text>
<text x="208.1" y="84.9">15</text>
<text x="216.3" y="89.7">CPU_INPUT_TRIGGER</text>
<text x="233.5" y="89.7">15</text>
<text x="245.8" y="84.2">CPU_PREQ</text>
<text x="175.9" y="90.7">CPU_OUTPUT_TRIGGER_R</text>
<text x="216.3" y="91.4">CPU_OUTPUT_TRIGGER</text>
<text x="234.9" y="91.4">15</text>
<text x="180.8" y="97.2">ZVM#</text>
<text x="112.5" y="103.7">CFG_COMP</text>
<text x="60.5" y="126.5">H_PROCHOT_N</text>
<text x="24.4" y="133.6">45</text>
<text x="30.3" y="133.6">VR_HOT#</text>
</g>
<g font-size="1.5" fill="#004080">
<text x="132.5" y="18.5">BCLKP</text>
<text x="132.5" y="20.2">BCLKN</text>
<text x="132.5" y="23.4">PCI_BCLKP</text>
<text x="159.3" y="18.5">VCC_SENSE</text>
<text x="159.4" y="20.2">VSS_SENSE</text>
<text x="132.5" y="25">PCI_BCLKN</text>
<text x="132.5" y="29.9">CLK24N</text>
<text x="132.5" y="28.3">CLK24P</text>
<text x="157.2" y="25">VCCGT_SENSE</text>
<text x="157.3" y="26.7">VSSGT_SENSE</text>
<text x="132.5" y="33.2">VIDSCK</text>
<text x="132.5" y="34.8">VIDSOUT</text>
<text x="156.2" y="31.5">VCCGTX_SENSE</text>
<text x="156.4" y="33.2">VSSGTX_SENSE</text>
<text x="132.5" y="38.1">PROCHOT#</text>
<text x="132.5" y="41.3">PROCPWRGD</text>
<text x="132.5" y="36.4">VIDALERT#</text>
<text x="155" y="41.3">VSS_SAIO_SENSE</text>
<text x="157.3" y="38.1">VCCSA_SENSE</text>
<text x="157.7" y="39.7">VCCIO_SENSE</text>
<text x="132.5" y="42.9">VCCST_PWRGD</text>
<text x="132.5" y="44.6">RESET#</text>
<text x="132.5" y="47.8">PECI</text>
<text x="162" y="46.2">RSVD-24</text>
<text x="162" y="47.8">RSVD-25</text>
<text x="132.5" y="49.4">PM_SYNC</text>
<text x="132.5" y="51.1">PM_DOWN</text>
<text x="132.5" y="52.7">THERMTRIP#</text>
<text x="162" y="49.4">RSVD-26</text>
<text x="132.5" y="55.9">DDR_VTT_CNTL</text>
<text x="132.5" y="59.2">SKTOCC#</text>
<text x="132.5" y="57.6">PROC_SELECT#</text>
<text x="160" y="57.6">PROC_TDO</text>
<text x="160.7" y="59.2">PROC_TDI</text>
<text x="132.5" y="60.8">CATERR#</text>
<text x="132.5" y="65.7">CFG[0]</text>
<text x="160" y="60.8">PROC_TMS</text>
<text x="160.2" y="62.4">PROC_TCK</text>
<text x="132.5" y="67.3">CFG[1]</text>
<text x="132.5" y="68.9">CFG[2]</text>
<text x="132.5" y="70.6">CFG[3]</text>
<text x="162.6" y="67.3">BPM#[0]</text>
<text x="162.6" y="68.9">BPM#[1]</text>
<text x="162.6" y="70.6">BPM#[2]</text>
<text x="132.5" y="72.2">CFG[4]</text>
<text x="132.5" y="73.8">CFG[5]</text>
<text x="132.5" y="75.4">CFG[6]</text>
<text x="132.5" y="77.1">CFG[7]</text>
<text x="154.7" y="77.1">PROC_AUDIO_CLK</text>
<text x="162.6" y="72.2">BPM#[3]</text>
<text x="132.5" y="78.7">CFG[8]</text>
<text x="132.5" y="80.3">CFG[9]</text>
<text x="132.5" y="81.9">CFG[10]</text>
<text x="132.5" y="83.6">CFG[11]</text>
<text x="154.3" y="80.3">PROC_AUDIO_SDO</text>
<text x="155.1" y="78.7">PROC_AUDIO_SDI</text>
<text x="158.4" y="83.6">PROC_TRST#</text>
<text x="132.5" y="85.2">CFG[12]</text>
<text x="132.5" y="86.8">CFG[13]</text>
<text x="132.5" y="88.4">CFG[14]</text>
<text x="158.1" y="85.2">PROC_PREQ#</text>
<text x="158.2" y="86.8">PROC_PRDY#</text>
<text x="132.5" y="90.1">CFG[15]</text>
<text x="132.5" y="95">CFG[17]</text>
<text x="156.4" y="91.7">PROC_TRIGOUT</text>
<text x="158.1" y="90.1">PROC_TRIGIN</text>
<text x="132.5" y="96.6">CFG[16]</text>
<text x="132.5" y="98.2">CFG[19]</text>
<text x="132.5" y="99.8">CFG[18]</text>
<text x="162" y="98.2">RSVD-27</text>
<text x="132.5" y="104.7">CFG_RCOMP</text>
</g>
<g font-size="1.3" fill="#000080">
<text x="196.9" y="31.1">TP36</text>
<text x="196.9" y="45.7">TP34</text>
<text x="196.9" y="47.3">TP35</text>
<text x="196.9" y="97.7">TP33</text>
</g>
<g font-size="1.2">
<text x="30.6" y="1.2">5</text>
<text x="88.5" y="1.2">4</text>
<text x="146.3" y="1.2">3</text>
<text x="204.2" y="1.2">2</text>
<text x="262.1" y="1.2">1</text>
<text x=".5" y="27.6">D</text>
<text x="291.4" y="27.6">D</text>
<text x=".5" y="77.6">C</text>
<text x="291.4" y="77.6">C</text>
<text x=".5" y="127.6">B</text>
<text x="291.4" y="127.6">B</text>
<text x=".5" y="177.6">A</text>
<text x="291.4" y="177.6">A</text>
<text x="30.6" y="202.8">5</text>
<text x="88.5" y="202.8">4</text>
<text x="146.3" y="202.8">3</text>
<text x="204.2" y="202.8">2</text>
<text x="262.1" y="202.8">1</text>
</g>
<text font-size="1.2" fill="#00f" x="131.7" y="108.3">LGA1151</text>
</svg>
